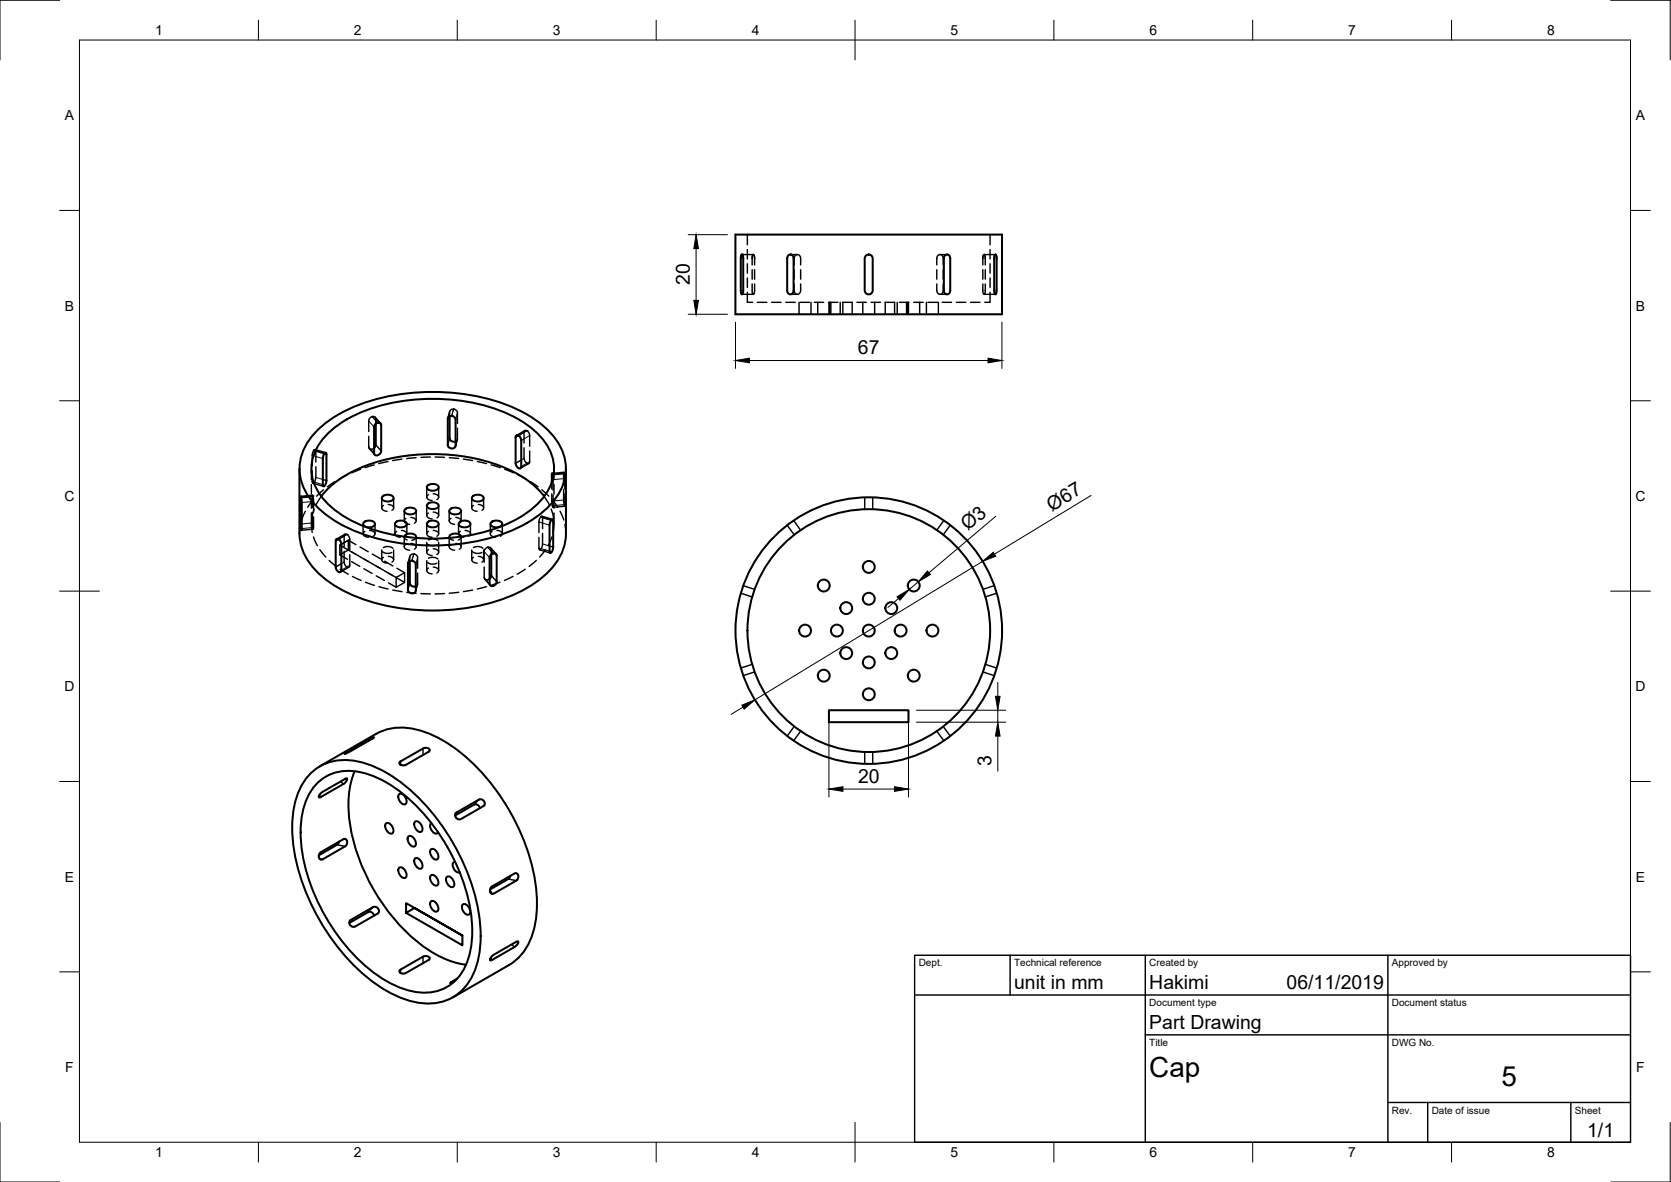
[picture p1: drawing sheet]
<svg xmlns="http://www.w3.org/2000/svg" width="420mm" height="297mm" viewBox="0 0 420 297" stroke-linecap="round" stroke-linejoin="round" font-family="sans-serif">
<!-- layer: Hidden -->
<g fill="none" stroke="#000" stroke-width=".36">
<path d="M187.9 59v2.5M248.9 59v2.5M186.6 64l-.3 .3v.7M186.6 64l.3 1M186.6 64h2.8M186.6 74h2.8M187.9 73.4v2.6h1.4M187.9 62.7v2.4M187.9 66.3v2.4M187.9 69.9v2.3M189.1 71.4v1.9l.3 .7 .3-.5v-2.1M189.1 67.8v2.4"/>
<path d="M189.4 64l.3 .6v2M189.4 64l-.3 .6v2M189.7 67.8v2.4M190.4 76h2.4M194 76h2.4M197.6 76h2.4M198.7 64h1.8M198.7 74h1.8M199.7 71.4v1.8l.2 .5 .4 .3 .6-.2 .4-.5v-1.9M199.7 67.8v2.4M200.5 64l.5 .2 .3 .4v2M200.5 64l-.5 .2-.3 .5v1.9"/>
<path d="M200.9 76v3M201.2 76h2.3M201.3 67.8v2.4M203.9 76v3M204.7 76h2.4M205.6 76v3M208.3 76h2.4M208.4 76v3M208.6 76v3M208.9 76v3M211.3 76v3M211.9 79v-3h2.4v3"/>
<path d="M215.5 76h2.3M216.9 76v3M219 76h2.4M219.9 76v3M224.9 76v3M225 76h-2.4v3M225.6 76v3M226.2 76h2.4M227.9 76v3M228.2 76v3M228.4 76v3M229.7 76h2.4"/>
<path d="M231.2 76v3M232.9 76v3M233.3 76h2.4M235.5 71.4l.1 1.9 .6 .7 .5-.1 .4-.6 .1-1.9M235.5 67.8v2.4M235.9 76v3M236.4 64l.5 .2 .3 .5v1.9M236.4 64l-.6 .2-.2 .4-.1 2M236.4 64h1.7M236.4 74h1.7M236.9 76h2.4M237.2 67.8v2.4"/>
<path d="M240.5 76h2.3M244 76h2.4M247.1 71.4v1.8l.3 .8 .3-.5v-2.1M247.1 67.8v2.4M247.5 64l-.4 .6v2M247.5 64l.1 .2 .1 .8M247.5 64h2.8M247.5 74h2.8M247.7 65v1.6M247.7 67.8v2.4M248.9 73.4v2.6h-1.3M248.9 62.7v2.4"/>
<path d="M248.9 66.3v2.4M248.9 69.9v2.3M250.3 64l-.3 1M250.3 64l.2 .3 .1 .7M78.3 117.8v2.8M79.2 113l2.7 .8M79.4 117.3v2.9l-.3 .9-.3 .3-.3-.2v-2.9M79.4 116.1v-2.7l-.3-.4-.3 .3-.3 .8v3M87.4 119.3l-2.1 1.1M90.7 117.9l-2.2 .9M92.7 109.7v2.8l.5 .4 .9-.3M92.8 112.7l1.4 1.6"/>
<path d="M94.1 116.8l-2.3 .7M94.3 104.8l1.4 1.6M94.5 106.5l-.1-1.6-.4-.2-.8 .1-.5 .8v2.8M97.6 116l-2.4 .5M101.1 115.4l-2.4 .3M104.6 115l-2.3 .2M108.2 114.9h-2.4M109.4 114.9h2.4M113 115l2.3 .2M113.1 104.6v-1.2l.2-.4 .7-.2 .7 .3 .3 .5v2.8M113.1 103.4l-.5 1.7M115 110.5l-.5 1.7"/>
<path d="M115 107.6v2.8l-.4 .5M116.5 115.4l2.4 .3M120 116l2.3 .5M123.5 116.8l2.3 .7M126.9 117.9l2.2 .9M130.2 119.3l2.1 1.1M131.8 112.5v2.9l.3 .7 .6 .4 .3-.1 .2-.2v-2.9M131.8 111.3v-2.8l.2-.3 .3-.1 .5 .4 .4 .7v2.9M132 108.2l-2.1 1.2M133 116.5l-2.1 1.2M139.3 117.8v2.8M141.8 118.7l-3 .3"/>
<path d="M75.5 131.8l-.2 2.3M76.8 128.5l-1 2.2M78.3 131.4l.2 2.4M78.3 121.8v2.3M78.3 125.3v2.4M78.3 128.9v2.8M78.5 128.7v3.1l.2 1.2 .1-3.1M78.5 127.6l.1-3.2 .2 1.4v2.9M78.6 124.4l-3 .3M78.7 121.4l2.6 .8M78.8 133l-3 .3M78.8 125.6l-1.4 1.9"/>
<path d="M78.8 134.9l1 2.2M79 128l-.6 2.2M80.4 138.1l1.5 1.9M80.8 124.7l-1.3 2.2M81.3 123.1l-1.7 1.6M84.3 121l-2 1.4M85.4 137l2 1.1M85.4 139.4l2 1.2M86.5 138.6l.1 2.9 .2 .6 .6 .5 .4-.1 .1-.3v-2.8M86.5 137.4v-2.8l.2-.3 .3-.1 .6 .4 .3 .7v2.9M86.7 134.2l-2.1 1.3M87.6 135.8l-2.2 1.2v2.4l2.2-1.2v-2.4l1.9 1.1"/>
<path d="M87.6 138.2l2.9 1.7M90.5 137.5l2.1 1.1M90.5 139.9l2.1 1.2M91.3 131.7v2.4M91.7 133.5a.69 .69 0 0 0-.4 .8 .69 .69 0 0 0 .7 .6l.6 .1M92.9 133.3a.91 .91 0 0 1 1.1 .3 .91 .91 0 0 1 0 1l-.1 .2M93.6 139.2l2.1 1.2M94.3 131.7v2.4M96 125.2v2.4M96 138.2v2.5M96.2 138.6a2.15 2.15 0 0 0 2.3 .2M96.4 137.6a2.19 2.19 0 0 1 2.4 .2"/>
<path d="M96.4 127a.69 .69 0 0 0-.4 .8 .69 .69 0 0 0 .7 .6l.6 .1M97.6 139.8a.9 .9 0 0 1 1.1 .3 .9 .9 0 0 1 0 1l-.1 .2M97.6 126.8a.97 .97 0 0 1 1.3 1.2l-.3 .2M99 125.2v2.4M99 138.2v2.5M99.3 131.7v2.4M99.7 133.5a.69 .69 0 0 0-.4 .8 .69 .69 0 0 0 .7 .6l.6 .1M100.9 133.3a.95 .95 0 0 1 1 .2 .95 .95 0 0 1 .3 1l-.3 .3M101.6 134.9l.2 .4 .6 .4M101.6 128.4v2.5M101.6 134.9v2.5M102.1 136.8a.69 .69 0 0 0-.4 .8 .69 .69 0 0 0 .7 .5l.6 .2"/>
<path d="M102.1 130.3a.69 .69 0 0 0-.4 .8 .69 .69 0 0 0 .7 .5l.6 .1M102.3 131.7v2.4M103.1 139.8l-.5 1.7M103.3 136.6a.96 .96 0 0 1 1.2 1.1l-.3 .3M103.3 130a.96 .96 0 0 1 1.2 1.2l-.3 .3M104.6 135.2l-.5 .4-.5 .2M104.6 128.4v2.5M104.6 134.9v2.5M107.3 122.5v2.4M107.3 127.1v2.4M107.3 131.7v2.4M107.3 136.3v2.5"/>
<path d="M107.5 136.7a2.15 2.15 0 0 0 2.4 .2M107.7 124.3a.7 .7 0 0 0-.4 .8 .7 .7 0 0 0 .7 .6l.6 .1M107.7 135.7a2.19 2.19 0 0 1 2.4 .2M107.7 138.1a.7 .7 0 0 0-.4 .8 .7 .7 0 0 0 .7 .6l.6 .1M107.7 133.5a.69 .69 0 0 0-.4 .8 .69 .69 0 0 0 .7 .6l.6 .1M107.7 128.9a.69 .69 0 0 0-.4 .8 .69 .69 0 0 0 .7 .6l.6 .1M108.9 124.1a.96 .96 0 0 1 1 .2 .96 .96 0 0 1 .3 1l-.3 .2M108.9 137.9a.9 .9 0 0 1 1.1 .3 .9 .9 0 0 1 0 1l-.1 .2M108.9 133.3a.95 .95 0 0 1 1 .2 .95 .95 0 0 1 .3 1l-.3 .3M108.9 128.7a.95 .95 0 0 1 1 .2 .95 .95 0 0 1 .3 1l-.3 .2M110.3 122.5v2.4M110.3 127.1v2.4"/>
<path d="M110.3 131.7v2.4M110.3 136.3v2.5M112.9 128.4v2.5M112.9 134.9v2.5M113 135.2l.5 .4 .5 .2M113.4 136.8a.69 .69 0 0 0-.4 .8 .69 .69 0 0 0 .7 .5l.6 .2M113.4 130.3a.69 .69 0 0 0-.4 .8 .69 .69 0 0 0 .7 .5l.6 .1M114.6 136.6a.94 .94 0 0 1 1 .2 .94 .94 0 0 1 .2 .9l-.3 .3M114.6 130a.94 .94 0 0 1 1 .2 .94 .94 0 0 1 .2 1l-.3 .3M115.3 131.7v2.4M115.7 133.5a.69 .69 0 0 0-.4 .8 .69 .69 0 0 0 .7 .6l.6 .1M116 134.9l-.2 .4-.6 .4"/>
<path d="M116 128.4v2.5M116 134.9v2.5M116.9 133.3a.95 .95 0 0 1 1 .2 .95 .95 0 0 1 .3 1l-.3 .3M118.3 131.7v2.4M118.6 125.2v2.4M118.6 138.2v2.5M118.8 138.6a2.1 2.1 0 0 0 2.4 .2M119 127a.69 .69 0 0 0-.4 .8 .69 .69 0 0 0 .7 .6l.7 .1M119 137.6a2.19 2.19 0 0 1 2.4 .2M120.3 126.8a.97 .97 0 0 1 1.2 1.2l-.3 .2M120.3 139.8a.9 .9 0 0 1 1 .3 .9 .9 0 0 1 0 1l-.1 .2M121.6 125.2v2.4"/>
<path d="M121.6 138.2v2.5M123.3 131.7v2.4M123.4 137.7l1.4 1.5M123.5 139.3l-.1-1.6-.5-.2-.7 .3-.4 .7v2.8M123.7 133.5a.69 .69 0 0 0-.4 .8 .69 .69 0 0 0 .7 .6l.7 .1M124.9 133.3a.95 .95 0 0 1 1 .2 .95 .95 0 0 1 .3 1l-.3 .3M126.3 131.7v2.4M133.3 121l2 1.4M135.7 138.2l2.7 .8M136.2 123.1l1.8 1.6M136.2 129.7l2.7 .8M136.4 134v3l-.3 .8-.3 .4-.3-.3v-2.8"/>
<path d="M136.4 132.8v-2.7l-.3-.4-.4 .7-.2 .6v2.9M136.8 124.7l1.3 2.2M137.2 138.1l-1.5 1.9M138.6 127.9l.6 2.3M138.7 124.1v2l.3 1.4 .1-3.1M138.7 121.1v1.8M138.8 134.9l-1 2.2M138.8 125.6l1.4 1.9M139 120l.1 3.2M139.3 131.4l-.2 2.4M139.3 121.8v2.3M139.3 125.3v2.4"/>
<path d="M139.3 128.9v2.8M140.8 128.5l1 2.2M141.7 123v2.8l.3 1.4v-3.1M141.7 121.8l.1-3.1 .2 1.2v3M142 127.2l-3 .3M142 131.8l.3 2.3M197.9 132l1.8 2.4M199.5 130.8l1.8 2.4M217.4 125v3M219.4 125v3M237.3 130.8l-1.8 2.4M238.9 132l-1.7 2.4"/>
<path d="M82.8 140.8l1.8 1.6M85.5 143.1l2.1 1.2M87.7 142.5l-2.1 1.2M88.4 141.1l2.1 1.2M88.6 144.9l2.2 1M91.5 140.5l2.1 1.2M91.5 142.9l2.1 1.2M91.9 146.3l2.2 .8M93.6 141.7l5.2 3M94.6 144.7l2.1 1.2M95.3 147.4l2.3 .6M96.4 140.1a.69 .69 0 0 0-.4 .8 .69 .69 0 0 0 .7 .5l.6 .1"/>
<path d="M96.7 141l2.1 1.2M97.7 144l1.9 1.1v2.5l2.1-1.2v-2.5l-2.1 1.2M97.7 146.5l1.9 1.1M98.7 148.3l2.4 .4M99.8 142.8l1.9 1.1M99.8 145.3l1.9 1.1M102.3 148.9l2.3 .2M103 141v-1.2l.2-.3 .8-.3 .7 .3 .3 .5v2.8M105 146.8l-.5 1.8M105 144v2.8l-.5 .5M105.8 149.2l2.4 .1M107.3 140.9v2.5"/>
<path d="M107.5 141.3a2.2 2.2 0 0 0 2.4 .2M107.7 142.8a.7 .7 0 0 0-.4 .7 .7 .7 0 0 0 .7 .6l.6 .1M107.7 140.3a2.25 2.25 0 0 1 2.4 .2M108.9 142.5a.95 .95 0 0 1 1 .2 .95 .95 0 0 1 .3 1l-.3 .3M110.3 140.9v2.5M111.8 149.2l-2.4 .1M115.3 148.9l-2.3 .2M118.9 148.3l-2.4 .4M119 140.1a.69 .69 0 0 0-.4 .8 .69 .69 0 0 0 .7 .5l.7 .1M121.8 142.5v2.9l.6 .4 .7-.4M121.9 145.5l1.4 1.6M122.3 147.4l-2.3 .6"/>
<path d="M125.7 146.3l-2.2 .8M129 144.9l-2.2 1M132.1 143.1l-2.1 1.2M134.9 140.8l-1.9 1.6M186.3 149.1l2.8 .9M186.9 147.2l2.8 .9M250 147.2l-2.9 .9M250.6 149.1l-2.9 .9M189.1 166.9l-2.8 1M189.7 168.9l-2.8 .9M247.1 168.9l2.9 .9M247.7 166.9l2.9 1"/>
<path d="M199.7 182.6l-1.8 2.4M201.3 183.7l-1.8 2.5M217.4 189v3M219.4 189v3M235.5 183.7l1.8 2.5M237.2 182.6l1.7 2.4"/>
</g>
<!-- layer: Visible -->
<g fill="none" stroke="#000" stroke-width=".51">
<path d="M184.9 59h67v20h-67zM186.5 64l.2 .1 .2 .7v8.4l-.3 .8-.2-.1-.1-.6v-8.7zM198.2 64.2l.4-.2h.4l.5 .8v8.4l-.2 .5-.4 .3-.6-.2-.4-.7v-8.3zM217.7 64.2l.5-.2h.6l.5 .4 .1 .5v8.2l-.3 .6-.5 .3-.8-.2-.4-.7v-8.2zM237.6 64.2l.4-.2h.4l.4 .4 .1 .4v8.3l-.2 .6-.4 .3-.6-.2-.4-.6v-8.4zM250.2 64l.2 .1 .2 .5v8.7l-.2 .7-.3-.2-.1-.6v-8.4zM75.3 117.8v16.3a14.5 14.5 0 0 0 5.9 11 42.7 42.7 0 0 0 25 8.3 48.7 48.7 0 0 0 27.1-6.1 18.2 18.2 0 0 0 8.6-10.2l.4-3v-16.3M80.1 107.8a38.4 38.4 0 0 1 21.7-8.9 51.4 51.4 0 0 1 30.7 5.2 18.6 18.6 0 0 1 9.4 10.7 12.8 12.8 0 0 1-4.4 13 38.4 38.4 0 0 1-21.7 8.9 51.4 51.4 0 0 1-30.7-5.3 18.6 18.6 0 0 1-9.4-10.7 12.8 12.8 0 0 1 4.4-12.9zM81.7 113.9l.2-.1 .2 .3v6.8l-.4 1-.4 .3-.1-.3v-6.8zM82.5 108.9a35.2 35.2 0 0 1 20.8-8.4 46.9 46.9 0 0 1 27.1 4.9 16.5 16.5 0 0 1 8.7 10.3 11.8 11.8 0 0 1-4 11 35.2 35.2 0 0 1-20.7 8.4 46.9 46.9 0 0 1-27.2-4.9 16.5 16.5 0 0 1-8.7-10.3 11.8 11.8 0 0 1 4-11zM94.4 106.5l.8-.3 .5 .1 .1 .4v6.8l-.4 .7-.7 .3-.4-.2-.2-.3v-6.8zM94.5 106.5v5.4l-.4 .7"/>
<path d="M112.8 104.8l.4-.3 .6 .1 .6 .3 .2 .4v6.8l-.2 .4-.7 .2-.7-.2-.4-.6v-6.8zM113.1 104.6v5.7l.6 .6h.9M129.8 109.5l.4-.1 .4 .2 .5 1v6.8l-.3 .3-.8-.3-.4-.9zM75.6 124.7l.3 1.5-.1 7.1-.2-1.2zM80.8 124.7a27.7 27.7 0 0 1 15.8-9.1 48.8 48.8 0 0 1 33 3.2 21.7 21.7 0 0 1 7.2 5.9M84.5 135.6l.4-.2 .4 .2 .5 1.1v6.6l-.3 .5-.7-.3-.4-.9zM91.5 131.3a1.95 1.95 0 0 1 2.8 .2 1.29 1.29 0 0 1-1.7 1 .9 .9 0 0 1-1-.2 .9 .9 0 0 1-.1-1zM96.1 124.8a1.95 1.95 0 0 1 2.9 .2 1.29 1.29 0 0 1-1.7 1 .9 .9 0 0 1-1-.2 .9 .9 0 0 1-.2-1zM99.5 131.3a1.95 1.95 0 0 1 2.8 .2 1.29 1.29 0 0 1-1.7 1 .9 .9 0 0 1-1-.2 .9 .9 0 0 1-.1-1zM101.7 134.9a1.77 1.77 0 0 1 2.9 0v.3M101.8 128a1.95 1.95 0 0 1 2.8 .3 1.29 1.29 0 0 1-1.7 1 .9 .9 0 0 1-.9-.3 .9 .9 0 0 1-.2-1zM107.5 122.1a1.95 1.95 0 0 1 2.8 .2 1.29 1.29 0 0 1-1.7 1 .9 .9 0 0 1-1-.2 .9 .9 0 0 1-.1-1z"/>
<path d="M107.5 131.3a1.95 1.95 0 0 1 2.8 .2 1.29 1.29 0 0 1-1.7 1 .9 .9 0 0 1-1-.2 .9 .9 0 0 1-.1-1zM107.5 126.7a1.95 1.95 0 0 1 2.8 .2 1.29 1.29 0 0 1-1.7 1 .9 .9 0 0 1-1-.2 .9 .9 0 0 1-.1-1zM113.1 128a1.95 1.95 0 0 1 2.8 .3 1.29 1.29 0 0 1-1.7 1 .9 .9 0 0 1-.9-.3 .9 .9 0 0 1-.2-1zM115.5 131.3a1.95 1.95 0 0 1 2.8 .2 1.29 1.29 0 0 1-1.7 1 .9 .9 0 0 1-1-.2 .9 .9 0 0 1-.1-1zM115.9 134.9a1.77 1.77 0 0 0-2.9 0v.3M118.8 124.8a1.95 1.95 0 0 1 2.8 .2 1.29 1.29 0 0 1-1.7 1 .9 .9 0 0 1-1-.2 .9 .9 0 0 1-.1-1zM123.4 139.5l1-.5 .5 .5v6.8l-.4 .7-.6 .3-.6-.1-.2-.4v-6.7zM123.5 131.3a1.95 1.95 0 0 1 2.8 .2 1.29 1.29 0 0 1-1.7 1 .9 .9 0 0 1-1-.2 .9 .9 0 0 1-.1-1zM123.5 139.3v5.4l-.4 .7M138.6 130.7l.4-.2 .1 .3v6.9l-.3 .9-.5 .4-.1-.4v-6.7zM139 120l-.2-1-.1 2.1M102.7 141.3l.5-.3h.6l.5 .3 .2 .4v6.8l-.2 .4-.6 .2-.7-.1-.4-.7z"/>
<path d="M103 141v5.6l.7 .7h.8M208.4 178.5h20v3h-20zM78 194.4a12.9 12.9 0 0 1 13.5-2.7 38.3 38.3 0 0 1 18.6 14.3 51.3 51.3 0 0 1 10.8 29.2 18.7 18.7 0 0 1-4.6 13.6 12.9 12.9 0 0 1-13.4 2.7 38.3 38.3 0 0 1-18.6-14.4 51.3 51.3 0 0 1-10.8-29.1 18.7 18.7 0 0 1 4.5-13.6zM80.2 196.4a11.9 11.9 0 0 1 11.5-2.1 35.1 35.1 0 0 1 17.7 13.8 46.8 46.8 0 0 1 9.3 25.9 16.6 16.6 0 0 1-4.5 12.7 11.9 11.9 0 0 1-11.6 2.2 35.1 35.1 0 0 1-17.7-13.8 46.8 46.8 0 0 1-9.3-25.9 16.6 16.6 0 0 1 4.6-12.8zM80.4 192.6l14.2-8.2a14.6 14.6 0 0 1 12.5-.4 42.6 42.6 0 0 1 19.7 17.5 48.6 48.6 0 0 1 8.2 26.6 18.2 18.2 0 0 1-4.6 12.5l-2.4 1.9M80.6 199.4l6.3-3.7h.4l-.2 .6-.7 .7-5.8 3.4h-.4v-.4zM86.6 189.4l6.1-3.6 1.3-.5-6 3.6zM89.2 193.8a26.8 26.8 0 0 0-.6 16.4 48.6 48.6 0 0 0 19.8 29 21.7 21.7 0 0 0 8.8 3.2M100.3 199.6a1.28 1.28 0 0 1 1.7 1 .9 .9 0 0 1 .3 .9 .9 .9 0 0 1-.8 .7 1.95 1.95 0 0 1-1.2-2.6zM100.5 191.6l6.1-3.6h.9l.6 .4-.3 .5-5.8 3.3h-1.2l-.4-.3zM80.4 214.4l6-3.6h.4l.4 .5v.8l-.3 .5-5.9 3.4h-.4l-.4-.5v-.5zM85.3 211.5l-.5 .8-4.6 2.6"/>
<path d="M97 206.9a1.28 1.28 0 0 1 1.7 1 .9 .9 0 0 1 .3 1 .9 .9 0 0 1-.8 .6 1.95 1.95 0 0 1-1.2-2.6zM100.3 218.1a1.28 1.28 0 0 1 1.7 1 .9 .9 0 0 1 .3 .9 .9 .9 0 0 1-.8 .7 1.95 1.95 0 0 1-1.2-2.6zM102.7 210.2a1.28 1.28 0 0 1 1.7 1 .9 .9 0 0 1 .3 .9 .9 .9 0 0 1-.8 .7 1.95 1.95 0 0 1-1.2-2.6zM104.3 215.8a1.28 1.28 0 0 1 1.7 .9 .9 .9 0 0 1 .3 1 .9 .9 0 0 1-.8 .6 1.95 1.95 0 0 1-1.2-2.5zM104.3 206.5a1.28 1.28 0 0 1 1.7 1 .9 .9 0 0 1 .3 1 .9 .9 0 0 1-.8 .6 1.95 1.95 0 0 1-1.2-2.6zM108.3 220a1.28 1.28 0 0 1 1.7 1 .9 .9 0 0 1 .3 .9 .9 .9 0 0 1-.8 .7 1.95 1.95 0 0 1-1.2-2.6zM108.3 213.5a1.28 1.28 0 0 1 1.7 .9 .9 .9 0 0 1 .3 1 .9 .9 0 0 1-.8 .6 1.95 1.95 0 0 1-1.2-2.5zM108.4 206.8a1.8 1.8 0 0 0 1.4 2.7l.4-.3M112.4 212.7l.1 .2M114.4 216.6a.92 .92 0 0 0-.4 1.5l.5 .7a1.02 1.02 0 0 0 1.1 .4M114.6 204.4l5.8-3.5 .9 .1 .6 .6v.6l-.3 .3-5.8 3.4h-.7l-.5-.5-.2-.4zM120.6 203.1l-.4-.7-.9-.3-4.9 2.8"/>
<path d="M87.9 231.4l6.1-3.5 .7 .1 .5 .6 .1 .5-.3 .4-5.7 3.4h-.7l-.5-.4-.3-.5zM94 230.1l-.5-.8-.8-.1-4.9 2.8M102.1 229.4l14.2 8.2v-2.5l-14.2-8.1v2.4l2.1-1.2 12.1 6.9M108.3 226.5a1.28 1.28 0 0 1 1.7 1 .9 .9 0 0 1 .3 1 .9 .9 0 0 1-.8 .6 1.95 1.95 0 0 1-1.2-2.6zM112.3 220.4a1.28 1.28 0 0 1 1.7 1 .9 .9 0 0 1 .3 .9 .9 .9 0 0 1-.8 .6 1.95 1.95 0 0 1-1.2-2.5zM116.3 227.3a1.28 1.28 0 0 1 1.7 1 .9 .9 0 0 1 .3 1 .9 .9 0 0 1-.8 .6 1.95 1.95 0 0 1-1.2-2.6zM123.5 222.9l5.9-3.4 .5-.1 .3 .4 .1 .7-.4 .7-5.9 3.4h-.5l-.3-.5v-.7zM128.3 220.1l-.5 .8-4.6 2.6M100.5 243.8l5.9-3.4 .9-.1 .8 .4-.3 .5-5.9 3.4-.6 .1-.6-.2-.3-.3zM115 245.9l-1.8 1.2 1-.4M123.7 240.3l6.1-3.6 .5-.1-.1 .6-.7 .7-6.2 3.4-.1-.3zM128 242.5l-14.1 8.1"/>
<circle cx="202.4" cy="158.5" r="1.49"/>
<circle cx="207.1" cy="147.1" r="1.49"/>
<circle cx="210.4" cy="158.5" r="1.49"/>
<circle cx="212.8" cy="152.8" r="1.49"/>
<circle cx="218.5" cy="150.5" r="1.49"/>
<circle cx="218.5" cy="142.5" r="1.49"/>
<circle cx="218.5" cy="158.5" r="1.49"/>
<circle cx="218.5" cy="158.5" r="30.5"/>
<circle cx="218.5" cy="158.5" r="33.5"/>
<circle cx="224.1" cy="152.8" r="1.49"/>
<circle cx="226.5" cy="158.5" r="1.49"/>
<circle cx="229.8" cy="147.1" r="1.49"/>
<circle cx="234.5" cy="158.5" r="1.49"/>
<circle cx="207.1" cy="169.8" r="1.49"/>
<circle cx="212.8" cy="164.1" r="1.49"/>
<circle cx="218.5" cy="166.5" r="1.49"/>
<circle cx="218.5" cy="174.5" r="1.49"/>
<circle cx="224.1" cy="164.1" r="1.49"/>
<circle cx="229.8" cy="169.8" r="1.49"/>
</g>
<g fill="#000">
<circle cx="186.6" cy="64" r=".25"/>
<circle cx="198.7" cy="64" r=".25"/>
<circle cx="81.6" cy="113.9" r=".25"/>
<circle cx="95" cy="106.2" r=".25"/>
<circle cx="113.6" cy="104.5" r=".25"/>
<circle cx="130.4" cy="109.5" r=".25"/>
<circle cx="138.9" cy="119.1" r=".25"/>
<circle cx="75.7" cy="124.9" r=".25"/>
<circle cx="85.1" cy="135.5" r=".25"/>
<circle cx="124" cy="139.1" r=".25"/>
<circle cx="138.6" cy="130.6" r=".25"/>
<circle cx="103.6" cy="140.9" r=".25"/>
<circle cx="86.8" cy="189.4" r=".25"/>
<circle cx="100.7" cy="192.2" r=".25"/>
<circle cx="80.2" cy="200.1" r=".25"/>
<circle cx="123.2" cy="224.1" r=".25"/>
<circle cx="123.2" cy="241" r=".25"/>
</g>
<!-- layer: Hidden -->
<g fill="#000">
<circle cx="198.7" cy="64" r=".18"/>
<circle cx="79" cy="113.1" r=".18"/>
<circle cx="93.6" cy="104.7" r=".18"/>
<circle cx="114" cy="102.8" r=".18"/>
<circle cx="132.5" cy="108.2" r=".18"/>
<circle cx="141.9" cy="118.9" r=".18"/>
<circle cx="78.7" cy="124.6" r=".18"/>
<circle cx="87.2" cy="134.3" r=".18"/>
<circle cx="104" cy="139.2" r=".18"/>
<circle cx="122.6" cy="137.5" r=".18"/>
<circle cx="136" cy="129.9" r=".18"/>
</g>
<!-- layer: Hidden Narrow -->
<g fill="none" stroke="#000" stroke-width=".25">
<path d="M78.5 114.5l2.7 .7M79 113.1l2.6 .8M79.4 120l1.8 .5M79.4 113.4l2.1 .7M92.7 112.3l1.4 1.6M92.7 105.8l1.4 1.5M93.6 104.7l1.4 1.5M94.5 105.2l.8 1M113.1 103.6l-.4 1.3M114 102.8l-.4 1.7M115 110.3l-.4 1.7M115 103.7l-.4 1.7"/>
<path d="M131.8 115.2l-.7 .4M132.5 108.2l-2.1 1.3 1.4-.8M133.2 116l-2.1 1.2M133.2 109.5l-2.1 1.2M141.7 119.1l-2.7 .3M141.9 118.9l-3 .2M78.5 121l2.7 .8M78.5 131.4l-2.6 .3M78.5 124.9l-2.7 .2M78.7 124.6l-3 .3M78.8 132.6l-2.9 .2M78.8 126l-2.9 .3"/>
<path d="M87.2 134.3l-2.1 1.2 1.4-.8M87.9 135.5l-2.1 1.2M103 140l-.3 1.3M104 139.2l-.5 1.7M121.8 138.6l1.3 1.6M122.6 137.5l1.4 1.6M123.5 138.1l.9 .9M135.5 137.7l2.7 .8M135.5 131.2l2.7 .8M136 129.9l2.6 .7M136.4 136.7l1.8 .5M136.4 130.2l2.1 .6"/>
<path d="M141.7 125.7l-3 .2M142 126.8l-2.9 .3M142 120.3l-2.9 .2M86.5 141.3l-.7 .4M87.9 142.1l-2.1 1.2M105 146.7l-.5 1.7M105 140.1l-.5 1.7M121.8 145.1l1.3 1.6"/>
</g>
<!-- layer: Visible Narrow -->
<g fill="none" stroke="#000" stroke-width=".36">
<path d="M81.5 114.1l.6 .1M94.5 111.8l1.3 1.5M95.3 106.2l.5 .6M112.7 104.9l-.1 .4M113.1 110.1l-.5 1.7M130.4 109.5l-.8 .4M131.1 115.6l-1.5 .8M139 119.4h-.3M75.8 125.1h-.2M75.9 131.7h-.3M81.2 120.5l.9 .3M85.1 135.5l-.7 .4"/>
<path d="M124.4 139l.5 .6M138.2 137.2l.9 .3M138.5 130.8l.6 .1M85.8 141.7l-1.4 .8M102.7 141.3l-.1 .4M103 146.5l-.4 1.7M123.5 144.6l1.4 1.6M80.2 199.9l.5 .4M85.7 196.4l.6 .6M86.9 189.1l.1 .2M92.6 185.9l.1 .3M100.7 191.4v.8"/>
<path d="M106.4 188.1v1.6M80.3 215.8l.8 .1M84.8 212.3l2 .4M114.7 204.2l-.2 .3M120.4 200.9l-1.2 1.3M88.2 231.2l-.3 .3M93.8 228l-1.2 1.2M123.4 224.4l.7 .2M127.8 220.9l2 .4M128.7 237.3l.7 .7M100.7 243.7v.8M106.4 240.4v1.6"/>
<path d="M113.5 246.8l.1 .2M123.3 240.8l.4 .4"/>
</g>
<!-- layer: Border -->
<g fill="none" stroke="#000" stroke-width=".25">
<path d="M15 .1h-15v15M20 10.1h390v276.9h-390zM65 5.1v5M115 5.1v5M165 5.1v5M215 5.1v10M265 5.1v5M315 5.1v5M365 5.1v5M405 .1h15v15M15 52.9h5M410 52.9h5"/>
<path d="M15 100.7h5M410 100.7h5M15 148.6h10M405 148.6h10M15 196.4h5M410 196.4h5M15 244.2h5M410 244.2h5M0 282.1v14.9h15M65 287v5M115 287v5M165 287v5"/>
<path d="M215 282.1v9.9M265 287v5M315 287v5M365 287v5M420 282.1v14.9h-15"/>
</g>
<!-- layer: TitleBlock -->
<path d="M230 240.1h180v46.9h-180zM230 250h180M254 240.1v9.9M288 240.1v46.9M349 240.1v46.9M288 260.1h122M349 277.1h61M359 277.1v9.9M395 277.1v9.9" fill="none" stroke="#000" stroke-width=".36"/>
<!-- layer: Dimensions -->
<g fill="none" stroke="#000" stroke-width=".25">
<path d="M173 59h9.9M173 79h9.9M175 62.5v13M184.9 81v11.6M188.4 90.6h60M251.9 81v11.6M250.4 129.7l-16.8 14.2M274.3 124.5l-24.3 14.8M225.9 150.4l-2.7 2.3M230.9 146.2l-2.3 2M247.1 141.1l-57.3 34.8M186.8 177.7l-3 1.8"/>
<path d="M230.4 178.5h22.5M250.9 171.5v3.5M250.9 178.5v3M208.4 180.5v19.8M211.9 198.3h13M228.4 180.5v19.8M230.4 181.5h22.5M250.9 185v8.8"/>
</g>
<path d="M174.5 75.5h1.1l-.6 3.5zM175 59l.6 3.5h-1.1zM184.9 90.6l3.5-.6v1.2zM248.4 90l3.5 .6-3.5 .6zM247.1 141.1l2.6-2.3 .7 1zM225.6 150l3-1.8-2.3 2.6zM233.2 143.5l.7 .9-3 1.8zM186.5 177.2l3.3-1.3-2.7 2.3zM250.3 175h1.2l-.6 3.5zM208.4 198.3l3.5-.6v1.2zM224.9 197.7l3.5 .6-3.5 .6zM250.9 181.5l.6 3.5h-1.2z" fill="#000" stroke="#000" stroke-width=".25"/>
<g font-size="7">
<text x="289" y="270.6">Cap</text>
<text x="377.5" y="272.9">5</text>
</g>
<g font-size="4.9">
<text x="173.5" y="71.7" transform="rotate(-90 173.5 71.7)">20</text>
<text x="215.7" y="89">67</text>
<text x="264.5" y="128.6" transform="rotate(-31 264.5 128.6)">Ø67</text>
<text x="243.4" y="133.5" transform="rotate(-40 243.4 133.5)">Ø3</text>
<text x="215.8" y="196.7">20</text>
<text x="249.3" y="192.5" transform="rotate(-90 249.3 192.5)">3</text>
<text x="255" y="248.5">unit in mm</text>
<text x="289" y="248.5">Hakimi</text>
<text x="323.5" y="248.5">06/11/2019</text>
<text x="289" y="258.6">Part Drawing</text>
<text x="399.1" y="285.7">1/1</text>
</g>
<g font-size="3.5">
<text x="39" y="8.8">1</text>
<text x="89" y="8.8">2</text>
<text x="139" y="8.8">3</text>
<text x="189" y="8.8">4</text>
<text x="239" y="8.8">5</text>
<text x="289" y="8.8">6</text>
<text x="339" y="8.8">7</text>
<text x="389" y="8.8">8</text>
<text x="16.3" y="30.2">A</text>
<text x="411.3" y="30.2">A</text>
<text x="16.3" y="78">B</text>
<text x="411.3" y="78">B</text>
<text x="16.2" y="125.9">C</text>
<text x="411.2" y="125.9">C</text>
<text x="16.2" y="173.7">D</text>
<text x="411.2" y="173.7">D</text>
<text x="16.3" y="221.6">E</text>
<text x="411.3" y="221.6">E</text>
<text x="16.4" y="269.4">F</text>
<text x="411.4" y="269.4">F</text>
<text x="39" y="290.8">1</text>
<text x="89" y="290.8">2</text>
<text x="139" y="290.8">3</text>
<text x="189" y="290.8">4</text>
<text x="239" y="290.8">5</text>
<text x="289" y="290.8">6</text>
<text x="339" y="290.8">7</text>
<text x="389" y="290.8">8</text>
</g>
<g font-size="2.5">
<text x="231" y="242.9">Dept.</text>
<text x="255" y="242.9">Technical reference</text>
<text x="289" y="242.9">Created by</text>
<text x="350" y="242.9">Approved by</text>
<text x="289" y="252.8">Document type</text>
<text x="350" y="252.8">Document status</text>
<text x="289" y="262.9">Title</text>
<text x="350" y="262.9">DWG No.</text>
<text x="350" y="279.9">Rev.</text>
<text x="360" y="279.9">Date of issue</text>
<text x="396" y="279.9">Sheet</text>
</g>
</svg>
